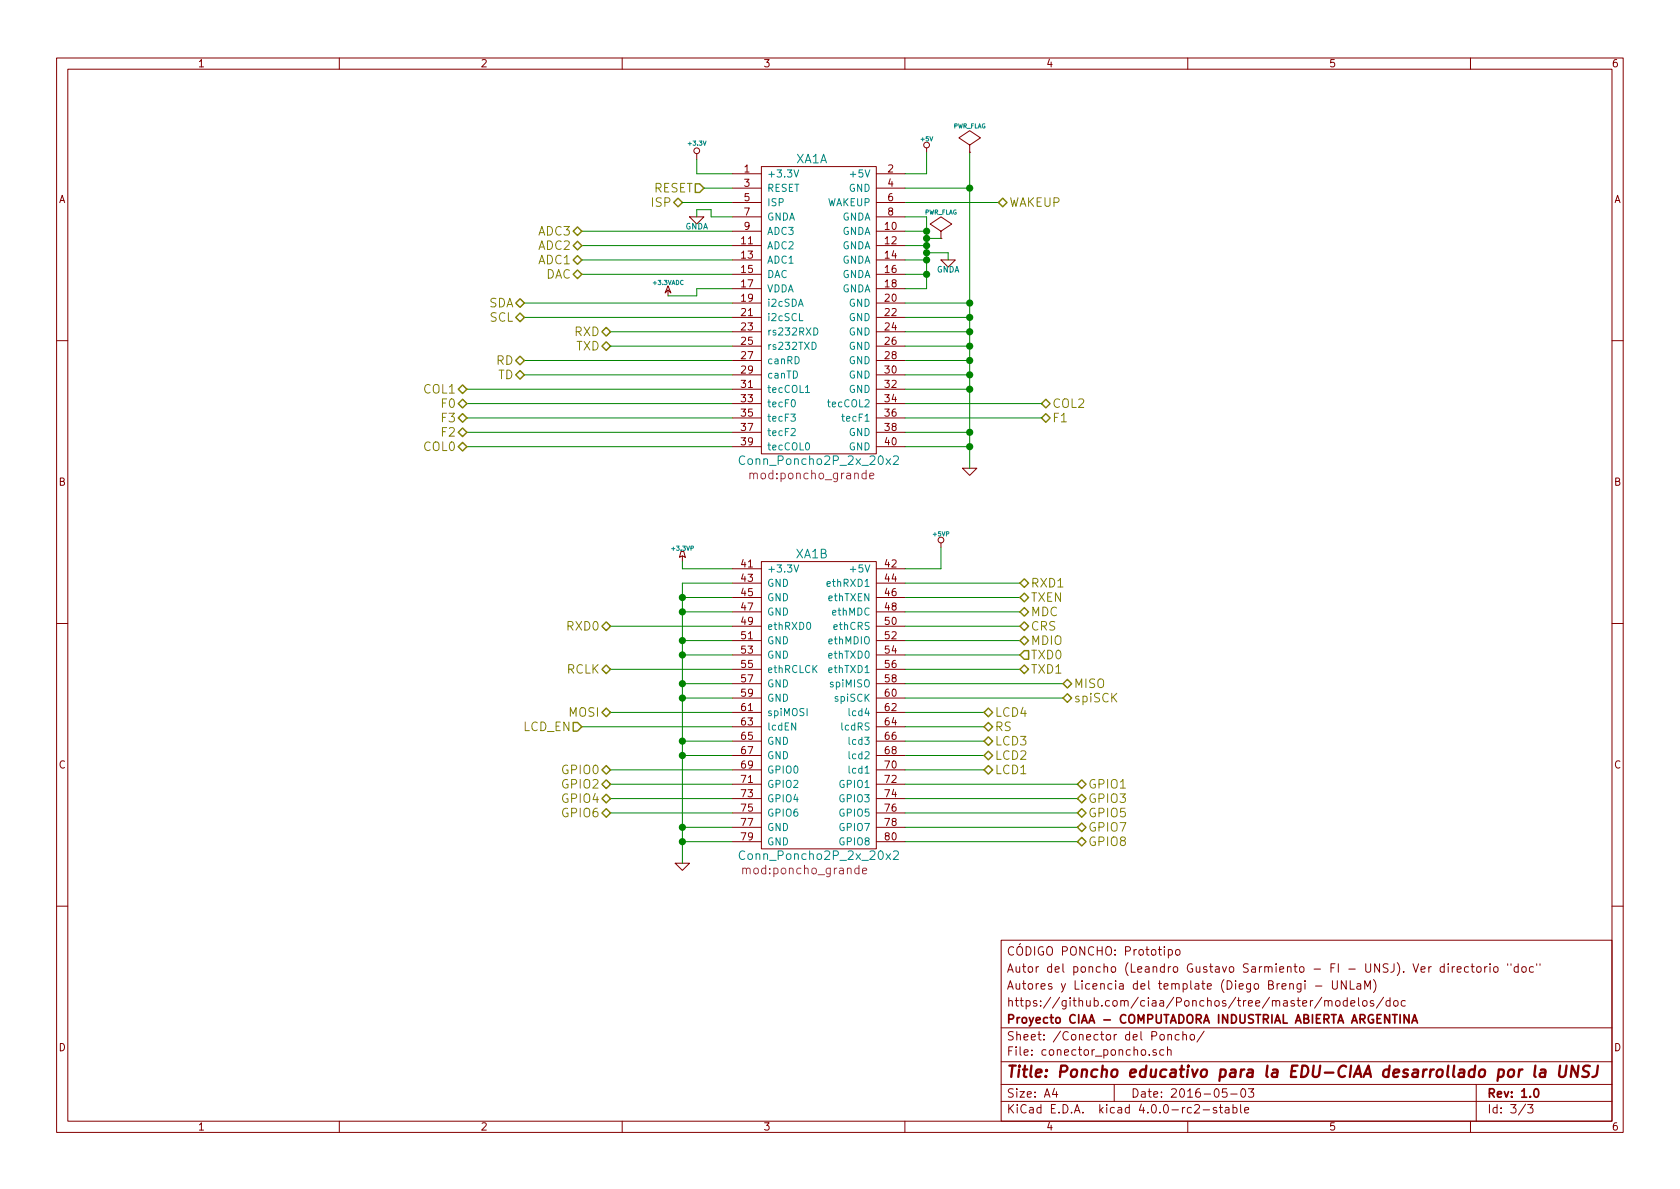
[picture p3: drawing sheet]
<svg xmlns="http://www.w3.org/2000/svg" width="297mm" height="210mm" viewBox="0 0 297 210" stroke-linecap="round" stroke-linejoin="round" font-family="sans-serif">
<g fill="none" stroke="#840000" stroke-width=".18">
<path d="M10 10.3h277v189.9h-277zM12 12.2h273v186.1h-273zM60 10.3v1.9M110 10.3v1.9M160 10.3v1.9M210 10.3v1.9M260 10.3v1.9M121.9 38.3h2.6l-1.3 1.3zM123.2 27.2v1M129.5 30.7h5.1M129.5 33.3h5.1M129.5 35.8h5.1"/>
<path d="M129.5 38.3h5.1M134.6 29.5h20.3v50.8h-20.3zM154.9 30.7h5.1M154.9 33.3h5.1M154.9 35.8h5.1M154.9 38.3h5.1M163.8 26.2v.7M171.4 26.9h.1M171.4 25.6l2-1.2-2-1.3-1.9 1.3 1.9 1.2v1.3M118.1 51.3v1M118.1 50.5l.5 1.3-.5-.5-.5 .5zM129.5 40.9h5.1"/>
<path d="M129.5 53.6h5.1M129.5 43.4h5.1M129.5 56.1h5.1M129.5 46h5.1M129.5 58.7h5.1M129.5 48.5h5.1M129.5 51h5.1M154.9 40.9h5.1M154.9 53.6h5.1M154.9 43.4h5.1M154.9 56.1h5.1M154.9 46h5.1"/>
<path d="M154.9 58.7h5.1M154.9 48.5h5.1M154.9 51h5.1M166.4 46h2.5l-1.3 1.2zM166.4 42.2h.1M166.4 40.9l1.9-1.3-1.9-1.3-1.9 1.3 1.9 1.3v1.3M10 60.2h2M129.5 66.3h5.1M129.5 79h5.1M129.5 68.8h5.1M129.5 71.4h5.1M129.5 61.2h5.1"/>
<path d="M129.5 73.9h5.1M129.5 63.7h5.1M129.5 76.4h5.1M154.9 66.3h5.1M154.9 79h5.1M154.9 68.8h5.1M154.9 71.4h5.1M154.9 61.2h5.1M154.9 73.9h5.1M154.9 63.7h5.1M154.9 76.4h5.1M285 60.2h2"/>
<path d="M120.4 97.5h.5l.3 1-.6-.2-.5 .2zM120.6 98.3v1M134.6 99.3h20.3v50.8h-20.3zM166.4 96v.8M170.2 82.8h2.5l-1.3 1.3zM10 110.3h2M129.5 110.7h5.1M129.5 100.6h5.1M129.5 113.3h5.1M129.5 103.1h5.1M129.5 115.8h5.1M129.5 105.7h5.1"/>
<path d="M129.5 118.4h5.1M129.5 108.2h5.1M154.9 110.7h5.1M154.9 100.6h5.1M154.9 113.3h5.1M154.9 103.1h5.1M154.9 115.8h5.1M154.9 105.7h5.1M154.9 118.4h5.1M154.9 108.2h5.1M285 110.3h2M129.5 123.4h5.1"/>
<path d="M129.5 136.1h5.1M129.5 126h5.1M129.5 138.7h5.1M129.5 128.5h5.1M129.5 131.1h5.1M129.5 120.9h5.1M129.5 133.6h5.1M154.9 123.4h5.1M154.9 136.1h5.1M154.9 126h5.1M154.9 138.7h5.1M154.9 128.5h5.1"/>
<path d="M154.9 131.1h5.1M154.9 120.9h5.1M154.9 133.6h5.1M119.4 152.6h2.5l-1.3 1.3zM129.5 148.8h5.1M129.5 141.2h5.1M129.5 143.8h5.1M129.5 146.3h5.1M154.9 148.8h5.1M154.9 141.2h5.1M154.9 143.8h5.1M154.9 146.3h5.1"/>
<path d="M10 160.2h2M177 166.3h108v32h-108zM206.6 168l.4-.1 .3 .3-.1 .6h-.6M206.6 167.9v1.5M207.9 168l.2-.1 .5 .1v.6l-.1 .2-.4 .1-.2-.1zM230.7 173.4v.2M230.7 173.9v1M232.1 176.9l-.4 .3M232.6 174.4h1.1M233.7 176.3l-1.3 2M234.2 177.1l.2-.2 .4 .1v.9M234.2 176.9v1"/>
<path d="M234.8 177.1a.36 .36 0 0 1 .4-.2 .36 .36 0 0 1 .3 .2v.8M235.6 173.4v1.2l.3 .3h.3l.2-.3v-1.2M236.2 177.1l.2-.2 .5 .2v.5l-.1 .2-.4 .1-.2-.1zM238 173.4v1.5l-.8-1.5v1.5M238.2 177l-.4-.1-.3 .3 .1 .6 .2 .1 .4-.1M238.2 176.4v1.5M238.7 173.4v1.5h.7M238.8 177.4l.7-.1v-.3l-.4-.1-.3 .2 .1 .7h.6M240 174h.5l.1 .9M240.2 176.4v1.3l.2 .2M240.6 174.3l-.5 .1-.2 .2 .2 .3 .5-.1M241 177.1l.2-.2 .4 .2 .1 .5-.1 .2-.4 .1-.2-.1z"/>
<path d="M241.3 174.9v-1.5l.5 1.1 .5-1.1v1.5M242.8 177a.37 .37 0 0 0-.5 .1v.3l.5 .1 .1 .1-.2 .3-.4-.1M242.8 173.2a1.71 1.71 0 0 1 0 2.3M244.6 176.3l-1.2 2M245.8 177l-.5-.1-.2 .3v.6l.2 .1 .5-.1M245.8 176.4v1.5M246.5 177.1l.2-.2 .4 .2 .1 .5-.1 .2-.4 .1-.2-.1zM248.5 177l-.5-.1-.2 .3v.6l.2 .1 .5-.1M252.6 170.9v1M253.1 170.9l-.5 .3M255.3 171l-.4-.1-.3 .3 .1 .6 .2 .1h.4M255.3 170.4v1.5"/>
<path d="M256.1 170.4v.2M256.1 170.9v1M256.8 170.9v1M257.2 170.9l-.4 .3M257.6 171.4l.7-.1v-.3l-.4-.1-.3 .2 .1 .8h.6M259.6 171l-.4-.1-.3 .3 .1 .6 .2 .1h.4M260.1 170.9h.6M260.3 170.4v1.3l.4 .2M261.2 171.1l.2-.2 .4 .2 .1 .5-.2 .3h-.3l-.2-.1zM262.5 170.9v1M262.9 170.9l-.4 .3M263.4 170.4v.2"/>
<path d="M263.4 170.9v1M264.2 171.1l.2-.2 .4 .2 .1 .5-.2 .3h-.3l-.2-.1zM266.6 170.4v.3M267.2 170.4v.3M268.4 171l-.4-.1-.3 .3 .1 .6 .2 .1h.4M268.4 170.4v1.5M269.1 171.1l.2-.2 .5 .2v.5l-.1 .3h-.4l-.2-.1zM271.1 171l-.4-.1-.3 .3 .1 .6 .2 .1h.4M271.7 170.4v.3M272.3 170.4v.3M285 160.2h2M60 198.3v1.9"/>
<path d="M110 198.3v1.9M160 198.3v1.9M177 194.8h108M177 191.8h108M177 187.8h108M177 181.8h108M186.4 192.5l-.3 1h.9M186.8 193v1M197 191.8v3M203.2 186.5v.1M204.4 185.7a.37 .37 0 0 0-.6 .1l.1 .2 .5 .2 .1 .1-.2 .3-.5-.1M205.8 185.7l-.5-.1-.2 .3v.6l.2 .1 .5-.1"/>
<path d="M206.4 185.7l.2-.1 .4 .1 .1 .9M206.4 185.1v1.5M206.5 183.1l.2-.2 .4 .1v.9M206.5 182.9v1M208.5 183l-.4-.1-.3 .3v.6l.3 .1 .4-.1M209.1 183.1l.2-.2 .4 .1 .1 .9M209.1 182.4v1.5M210 198.3v1.9M210.5 183.1l.2-.2 .4 .2 .1 .5-.1 .2-.4 .1-.2-.1zM211.2 195.5l.3-.2h.3l.3 .5-.9 1h.9M212.7 196.3h1.2M212.9 182.3l-1.3 2"/>
<path d="M215.1 195.9a.37 .37 0 0 0-.6 .1l.1 .3 .5 .1 .1 .1-.3 .3-.4-.1M215.6 195.8h.6M215.8 195.3v1.3l.4 .2M216.7 195.9h.5l.1 .9M216.9 192.5h-.7l-.1 .7 .2-.1 .5 .1 .2 .2-.1 .5-.2 .1-.6-.1M217.3 196.2l-.5 .1-.2 .2 .2 .3 .5-.1M217.6 193.5h1.1M218 195.9l.4-.1 .3 .3-.1 .6h-.6M218 195.3v1.5M219.4 195.3v1.3l.2 .2M219.5 192.7l.2-.2a.81 .81 0 0 1 .6 .6 .81 .81 0 0 1-.3 .8l-.1 .1a.79 .79 0 0 1-.4-1.3zM220.1 196.3l.7-.1-.1-.3-.4-.1-.2 .2v.7h.6"/>
<path d="M220.7 192.5h1l-.5 .6 .4 .1v.7l-.2 .1-.7-.1M260 198.3v1.9M261 191.8v6.5M269.7 195.2l-1.2 2M270.1 195.3h.9l-.5 .6 .5 .1v.7l-.2 .1-.7-.1"/>
<circle cx="123.2" cy="26.7" r=".51"/>
<circle cx="163.8" cy="25.6" r=".51"/>
<circle cx="166.4" cy="95.5" r=".51"/>
</g>
<path d="M249.1 179.4v1.5l-.8-1.5v1.5M249.6 180.9l.5-1.5 .5 1.5M249.8 180.5h.7M271.3 192.7l.3-.2a.81 .81 0 0 1 .5 .6 .81 .81 0 0 1-.2 .8l-.2 .1a.79 .79 0 0 1-.4-1.3z" fill="none" stroke="#840000" stroke-width=".3"/>
<path d="M269.2 189.1a.54 .54 0 0 0-.6 .4M271.5 188.4l-.2 1.8 .2 .2M272.4 189.2h.8v1.2M273.3 189.6l-.8 .1a.4 .4 0 0 0-.3 .3 .4 .4 0 0 0 .3 .4l.7-.1M275.8 188.4l-.2 1.7 .4 .3a.67 .67 0 0 0 .8-.3l.2-1.7M279.1 188.4l-.2 2-.9-2-.3 2M281.1 188.5l-.3-.1-.6 .1a.47 .47 0 0 0-.3 .5 .47 .47 0 0 0 .3 .4l.4 .1a.48 .48 0 0 1 .3 .5 .48 .48 0 0 1-.4 .4l-.8-.1M282.5 188.4l-.2 1.5a.73 .73 0 0 1-.8 .5" fill="none" stroke="#840000" stroke-width=".41"/>
<g fill="none" stroke="#008400" stroke-width=".18">
<path d="M120.6 35.8h8.9M123.2 28.2v2.5h6.3M123.2 38.3v-1.2h2.5v1.2h3.8M124.5 33.3h5M160 38.3h3.8v12.7h-3.8M160 33.3h11.4M160 35.8h16.5M163.8 26.9v3.8h-3.8M171.4 26.9v55.9M92.7 53.6h36.8M92.7 56.1h36.8M102.9 48.5h26.6"/>
<path d="M102.9 46h26.6M102.9 43.4h26.6M102.9 40.9h26.6M107.9 58.7h21.6M129.5 51h-6.3v1.3h-5.1M160 53.6h11.4M160 56.1h11.4M160 58.7h11.4M160 48.5h3.8M160 46h3.8M160 43.4h3.8M160 40.9h3.8"/>
<path d="M163.8 44.7h3.8v1.3M163.8 42.2h2.6M82.5 68.8h47M82.5 76.4h47M82.5 79h47M82.5 71.4h47M82.5 73.9h47M92.7 63.7h36.8M92.7 66.3h36.8M107.9 61.2h21.6M160 61.2h11.4M160 63.7h11.4"/>
<path d="M160 66.3h11.4M160 68.8h11.4M160 76.4h11.4M160 79h11.4M160 71.4h24.1M160 73.9h24.1M120.6 99.3v1.3h8.9M166.4 96.8v3.8h-6.4M107.9 110.7h21.6M107.9 118.4h21.6M120.6 105.7h8.9M120.6 108.2h8.9"/>
<path d="M120.6 113.3h8.9M120.6 115.8h8.9M129.5 103.1h-8.9v49.5M160 103.1h20.3M160 105.7h20.3M160 108.2h20.3M160 113.3h20.3M160 115.8h20.3M160 110.7h20.3M160 118.4h20.3M102.9 128.5h26.6M107.9 126h21.6"/>
<path d="M107.9 136.1h21.6M107.9 138.7h21.6M120.6 120.9h8.9M120.6 123.4h8.9M120.6 131.1h8.9M120.6 133.6h8.9M160 120.9h28M160 123.4h28M160 131.1h14M160 133.6h14M160 126h14M160 128.5h14"/>
<path d="M160 136.1h14M160 138.7h30.5M107.9 141.2h21.6M107.9 143.8h21.6M120.6 148.8h8.9M120.6 146.3h8.9M160 148.8h30.5M160 146.3h30.5M160 141.2h30.5M160 143.8h30.5"/>
</g>
<g fill="#008400" stroke="#008400" stroke-width=".25">
<circle cx="171.5" cy="53.6" r=".51"/>
<circle cx="171.5" cy="56.1" r=".51"/>
<circle cx="171.5" cy="58.7" r=".51"/>
<circle cx="171.5" cy="61.2" r=".51"/>
<circle cx="171.5" cy="63.7" r=".51"/>
<circle cx="171.5" cy="66.3" r=".51"/>
<circle cx="171.5" cy="68.8" r=".51"/>
<circle cx="171.5" cy="76.4" r=".51"/>
<circle cx="171.5" cy="79" r=".51"/>
<circle cx="163.8" cy="48.5" r=".51"/>
<circle cx="163.8" cy="46" r=".51"/>
<circle cx="163.8" cy="43.4" r=".51"/>
<circle cx="163.8" cy="40.9" r=".51"/>
<circle cx="163.8" cy="44.7" r=".51"/>
<circle cx="120.7" cy="148.8" r=".51"/>
<circle cx="120.7" cy="105.7" r=".51"/>
<circle cx="120.7" cy="108.2" r=".51"/>
<circle cx="120.7" cy="113.3" r=".51"/>
<circle cx="120.7" cy="115.8" r=".51"/>
<circle cx="120.7" cy="120.9" r=".51"/>
<circle cx="120.7" cy="123.4" r=".51"/>
<circle cx="120.7" cy="131.1" r=".51"/>
<circle cx="120.7" cy="133.6" r=".51"/>
<circle cx="120.7" cy="146.3" r=".51"/>
<circle cx="171.5" cy="33.3" r=".51"/>
<circle cx="163.8" cy="42.2" r=".51"/>
</g>
<g fill="none" stroke="#848400" stroke-width=".25">
<path d="M119.1 35.8l.8-.8 .7 .8-.7 .8zM122.9 32.5h.8l.8 .8-.8 .7h-.8zM176.5 35.8l.8-.8 .8 .8-.8 .8zM91.2 53.6l.7-.8 .8 .8-.8 .8zM91.2 56.1l.7-.7 .8 .7-.8 .8zM101.3 40.9l.8-.8 .8 .8-.8 .8zM101.3 43.4l.8-.7 .8 .7-.8 .8zM101.3 46l.8-.8 .8 .8-.8 .7zM101.3 48.5l.8-.8 .8 .8-.8 .8zM106.4 58.7l.8-.8 .7 .8-.7 .7zM81 68.8l.8-.7 .7 .7-.7 .8zM81 71.4l.8-.8 .7 .8-.7 .7z"/>
<path d="M81 73.9l.8-.8 .7 .8-.7 .8zM81 76.4l.8-.7 .7 .7-.7 .8zM81 79l.8-.8 .7 .8-.7 .8zM91.2 63.7l.7-.7 .8 .7-.8 .8zM91.2 66.3l.7-.8 .8 .8-.8 .8zM107.2 60.4l.7 .8-.7 .8-.8-.8zM184.1 71.4l.8-.8 .8 .8-.8 .7zM184.9 73.1l.8 .8-.8 .8-.8-.8zM106.4 110.7l.8-.7 .7 .7-.7 .8zM106.4 118.4l.8-.8 .7 .8-.7 .7zM180.3 103.1l.8-.7 .8 .7-.8 .8zM180.3 105.7l.8-.8 .8 .8-.8 .7z"/>
<path d="M180.3 108.2l.8-.8 .8 .8-.8 .8zM180.3 110.7l.8-.7 .8 .7-.8 .8zM180.3 113.3l.8-.8 .8 .8-.8 .7zM180.3 118.4l.8-.8 .8 .8-.8 .7zM181.1 115.1h.8v1.5h-.8l-.8-.8zM101.3 127.8h.8l.8 .7-.8 .8h-.8zM106.4 126l.8-.8 .7 .8-.7 .7zM106.4 136.1l.8-.7 .7 .7-.7 .8zM106.4 138.7l.8-.8 .7 .8-.7 .7zM174 126l.8-.8 .7 .8-.7 .7zM174 128.5l.8-.7 .7 .7-.7 .8zM174 131.1l.8-.8 .7 .8-.7 .7z"/>
<path d="M174 133.6l.8-.8 .7 .8-.7 .8zM174 136.1l.8-.7 .7 .7-.7 .8zM188 120.9l.7-.8 .8 .8-.8 .8zM188 123.4l.7-.7 .8 .7-.8 .8zM190.5 138.7l.8-.8 .7 .8-.7 .7zM106.4 141.2l.8-.7 .7 .7-.7 .8zM107.2 143l.7 .8-.7 .7-.8-.7zM190.5 141.2l.8-.7 .7 .7-.7 .8zM190.5 143.8l.8-.8 .7 .8-.7 .7zM190.5 146.3l.8-.8 .7 .8-.7 .8zM191.3 148.1l.7 .7-.7 .8-.8-.8z"/>
</g>
<path d="M140.4 30l.4 1.3 .4-1.3M141.4 55.4v1.3h.6M143.9 58a.64 .64 0 0 1 .7 .6 .64 .64 0 0 1-.7 .7zM139.9 75.9l.5-.1 .2 .1v.2l-.8 .9h.8M140 70.8l.2-.1a.67 .67 0 0 1 .4 .6 .67 .67 0 0 1-.4 .7l-.2-.2-.1-.3zM142.4 69.4h.7M143.6 60.5a.64 .64 0 0 1 .7 .7 .64 .64 0 0 1-.7 .6zM131.7 80.8a.62 .62 0 0 0-.8-.1 .62 .62 0 0 0-.2 .8 .58 .58 0 0 0 .3 .6 .58 .58 0 0 0 .7-.1M140.4 99.9l.4 1.3 .4-1.3M158 80.8l.2-.2h.3l.3 .2 .1 .2-.1 .3-.9 .8h1M131.7 150.6a.62 .62 0 0 0-.8 0 .62 .62 0 0 0-.2 .7 .58 .58 0 0 0 .3 .6 .58 .58 0 0 0 .7-.1M158 150.6l.2-.1h.3l.3 .1 .1 .3-.1 .2-.9 .9h1" fill="none" stroke="#008484" stroke-width=".18"/>
<path d="M153.1 83.7a.48 .48 0 0 0-.6 .1v.7a.48 .48 0 0 0 .6 .1M153.1 83.2v1.5M153.8 84.2l.7-.2-.1-.3h-.4l-.2 .2v.7h.6M151.9 153.6a.48 .48 0 0 0-.7 .1v.7a.48 .48 0 0 0 .7 .1M151.9 153v1.5M152.5 154l.7-.1v-.3l-.5-.1-.2 .2 .1 .8h.6" fill="none" stroke="#840084" stroke-width=".18"/>
<text font-size="2.8" fill="#840000" x="178" y="190.5">Title: Poncho educativo para la EDU-CIAA desarrollado por la UNSJ</text>
<g font-size="2.1" fill="#008484">
<text x="140.7" y="28.9">XA1A</text>
<text x="131.6" y="82.2">Conn_Poncho2P_2x_20x2</text>
<text x="140.7" y="98.7">XA1B</text>
<text x="131.6" y="152.1">Conn_Poncho2P_2x_20x2</text>
</g>
<g font-size="2.1" fill="#848400">
<text x="115.4" y="34">RESET</text>
<text x="95.2" y="41.7">ADC3</text>
<text x="115.3" y="36.6">ISP</text>
<text x="178.5" y="36.6">WAKEUP</text>
<text x="95.2" y="44.2">ADC2</text>
<text x="95.2" y="46.7">ADC1</text>
<text x="96.3" y="49.3">DAC</text>
<text x="86.3" y="54.4">SDA</text>
<text x="86.5" y="56.9">SCL</text>
<text x="101.5" y="59.4">RXD</text>
<text x="87.7" y="64.5">RD</text>
<text x="101.8" y="62">TXD</text>
<text x="75" y="69.6">COL1</text>
<text x="88" y="67.1">TD</text>
<text x="78.1" y="72.1">F0</text>
<text x="78.1" y="74.7">F3</text>
<text x="78.1" y="77.2">F2</text>
<text x="186.1" y="72.1">COL2</text>
<text x="186.1" y="74.7">F1</text>
<text x="75" y="79.8">COL0</text>
<text x="182.3" y="103.9">RXD1</text>
<text x="182.3" y="106.4">TXEN</text>
<text x="100.4" y="111.5">RXD0</text>
<text x="182.3" y="109">MDC</text>
<text x="182.3" y="111.5">CRS</text>
<text x="100.1" y="119.1">RCLK</text>
<text x="182.3" y="114">MDIO</text>
<text x="182.3" y="116.6">TXD0</text>
<text x="182.3" y="119.1">TXD1</text>
<text x="189.9" y="121.7">MISO</text>
<text x="189.9" y="124.2">spiSCK</text>
<text x="92.5" y="129.3">LCD_EN</text>
<text x="100.6" y="126.7">MOSI</text>
<text x="175.9" y="126.7">LCD4</text>
<text x="175.9" y="129.3">RS</text>
<text x="175.9" y="131.8">LCD3</text>
<text x="99.5" y="136.9">GPIO0</text>
<text x="175.9" y="134.4">LCD2</text>
<text x="175.9" y="136.9">LCD1</text>
<text x="99.5" y="139.4">GPIO2</text>
<text x="99.5" y="142">GPIO4</text>
<text x="192.4" y="139.4">GPIO1</text>
<text x="192.4" y="142">GPIO3</text>
<text x="99.5" y="144.5">GPIO6</text>
<text x="192.4" y="144.5">GPIO5</text>
<text x="192.4" y="147.1">GPIO7</text>
<text x="192.4" y="149.6">GPIO8</text>
</g>
<g font-size="2.1" fill="#840084">
<text x="133" y="84.8">mod:poncho_grande</text>
<text x="131.7" y="154.6">mod:poncho_grande</text>
</g>
<g font-size="2.1" fill="#840000">
<text x="178" y="172">Autor del poncho (Leandro Gustavo Sarmiento - FI - UNSJ). Ver directorio &quot;doc&quot;</text>
<text x="178" y="169">CÓDIGO PONCHO: Prototipo</text>
<text x="178" y="178">https://github.com/ciaa/Ponchos/tree/master/modelos/doc</text>
<text x="178" y="175">Autores y Licencia del template (Diego Brengi - UNLaM)</text>
<text x="178" y="184">Sheet: /Conector del Poncho/</text>
<text x="178" y="181">Proyecto CIAA - COMPUTADORA INDUSTRIAL ABIERTA ARGENTINA</text>
<text x="178" y="186.7">File: conector_poncho.sch</text>
<text x="178" y="196.9">KiCad E.D.A. kicad 4.0.0-rc2-stable</text>
<text x="178" y="194.1">Size: A4</text>
<text x="200" y="194.1">Date: 2016-05-03</text>
<text x="263" y="194.1">Rev: 1.0</text>
<text x="263" y="196.9">Id: 3/3</text>
</g>
<g font-size="1.8" fill="#840000">
<text x="35" y="11.9">1</text>
<text x="85" y="11.9">2</text>
<text x="135" y="11.9">3</text>
<text x="185" y="11.9">4</text>
<text x="235" y="11.9">5</text>
<text x="285" y="11.9">6</text>
<text x="10.4" y="35.9">A</text>
<text x="131.6" y="30.5">1</text>
<text x="131.6" y="33">3</text>
<text x="131.6" y="35.6">5</text>
<text x="157" y="30.5">2</text>
<text x="157" y="33">4</text>
<text x="157" y="35.6">6</text>
<text x="285.4" y="35.9">A</text>
<text x="131.6" y="38.1">7</text>
<text x="131.6" y="40.6">9</text>
<text x="156.5" y="40.6">10</text>
<text x="157" y="38.1">8</text>
<text x="131.1" y="43.2">11</text>
<text x="131.1" y="45.7">13</text>
<text x="156.5" y="43.2">12</text>
<text x="156.5" y="45.7">14</text>
<text x="131.1" y="48.3">15</text>
<text x="131.1" y="50.8">17</text>
<text x="131.1" y="53.3">19</text>
<text x="156.5" y="53.3">20</text>
<text x="156.5" y="48.3">16</text>
<text x="156.5" y="50.8">18</text>
<text x="131.1" y="55.9">21</text>
<text x="131.1" y="58.4">23</text>
<text x="156.5" y="55.9">22</text>
<text x="156.5" y="58.4">24</text>
<text x="131.1" y="61">25</text>
<text x="131.1" y="63.5">27</text>
<text x="156.5" y="61">26</text>
<text x="156.5" y="63.5">28</text>
<text x="131.1" y="68.6">31</text>
<text x="131.1" y="71.1">33</text>
<text x="131.1" y="66">29</text>
<text x="156.5" y="66">30</text>
<text x="156.5" y="68.6">32</text>
<text x="156.5" y="71.1">34</text>
<text x="131.1" y="73.7">35</text>
<text x="131.1" y="76.2">37</text>
<text x="156.5" y="73.7">36</text>
<text x="156.5" y="76.2">38</text>
<text x="131.1" y="78.7">39</text>
<text x="156.5" y="78.7">40</text>
<text x="10.4" y="85.9">B</text>
<text x="285.4" y="85.9">B</text>
<text x="131.1" y="100.3">41</text>
<text x="156.5" y="100.3">42</text>
<text x="131.1" y="102.9">43</text>
<text x="131.1" y="105.4">45</text>
<text x="131.1" y="107.9">47</text>
<text x="156.5" y="102.9">44</text>
<text x="156.5" y="105.4">46</text>
<text x="156.5" y="107.9">48</text>
<text x="131.1" y="113">51</text>
<text x="131.1" y="110.5">49</text>
<text x="156.5" y="110.5">50</text>
<text x="156.5" y="113">52</text>
<text x="131.1" y="115.6">53</text>
<text x="131.1" y="118.1">55</text>
<text x="156.5" y="115.6">54</text>
<text x="156.5" y="118.1">56</text>
<text x="131.1" y="125.7">61</text>
<text x="131.1" y="120.6">57</text>
<text x="131.1" y="123.2">59</text>
<text x="156.5" y="123.2">60</text>
<text x="156.5" y="125.7">62</text>
<text x="156.5" y="120.6">58</text>
<text x="131.1" y="128.3">63</text>
<text x="131.1" y="130.8">65</text>
<text x="156.5" y="128.3">64</text>
<text x="156.5" y="130.8">66</text>
<text x="10.4" y="135.9">C</text>
<text x="131.1" y="133.3">67</text>
<text x="131.1" y="135.9">69</text>
<text x="156.5" y="135.9">70</text>
<text x="156.5" y="133.3">68</text>
<text x="285.4" y="135.9">C</text>
<text x="131.1" y="138.4">71</text>
<text x="131.1" y="141">73</text>
<text x="131.1" y="143.5">75</text>
<text x="156.5" y="138.4">72</text>
<text x="156.5" y="141">74</text>
<text x="156.5" y="143.5">76</text>
<text x="131.1" y="146">77</text>
<text x="131.1" y="148.6">79</text>
<text x="156.5" y="148.6">80</text>
<text x="156.5" y="146">78</text>
<text x="10.4" y="185.9">D</text>
<text x="285.4" y="185.9">D</text>
<text x="35" y="199.9">1</text>
<text x="85" y="199.9">2</text>
<text x="135" y="199.9">3</text>
<text x="185" y="199.9">4</text>
<text x="235" y="199.9">5</text>
<text x="285" y="199.9">6</text>
</g>
<g font-size="1.8" fill="#008484">
<text x="135.6" y="31.4">+3.3V</text>
<text x="135.6" y="33.9">RESET</text>
<text x="150" y="33.9">GND</text>
<text x="150.7" y="31.4">+5V</text>
<text x="135.6" y="36.4">ISP</text>
<text x="135.6" y="39">GNDA</text>
<text x="135.6" y="41.5">ADC3</text>
<text x="146.1" y="36.4">WAKEUP</text>
<text x="148.7" y="39">GNDA</text>
<text x="148.7" y="41.5">GNDA</text>
<text x="135.6" y="44.1">ADC2</text>
<text x="135.6" y="46.6">ADC1</text>
<text x="148.7" y="44.1">GNDA</text>
<text x="148.7" y="46.6">GNDA</text>
<text x="135.6" y="49.1">DAC</text>
<text x="135.6" y="51.7">VDDA</text>
<text x="148.7" y="49.1">GNDA</text>
<text x="148.7" y="51.7">GNDA</text>
<text x="135.6" y="56.8">i2cSCL</text>
<text x="135.6" y="59.3">rs232RXD</text>
<text x="135.6" y="54.2">i2cSDA</text>
<text x="150" y="54.2">GND</text>
<text x="150" y="56.8">GND</text>
<text x="150" y="59.3">GND</text>
<text x="135.6" y="61.8">rs232TXD</text>
<text x="135.6" y="64.4">canRD</text>
<text x="150" y="61.8">GND</text>
<text x="150" y="64.4">GND</text>
<text x="135.6" y="69.5">tecCOL1</text>
<text x="135.6" y="66.9">canTD</text>
<text x="150" y="66.9">GND</text>
<text x="150" y="69.5">GND</text>
<text x="135.6" y="72">tecF0</text>
<text x="135.6" y="74.5">tecF3</text>
<text x="135.6" y="77.1">tecF2</text>
<text x="146.7" y="72">tecCOL2</text>
<text x="149.3" y="74.5">tecF1</text>
<text x="150" y="77.1">GND</text>
<text x="135.6" y="79.6">tecCOL0</text>
<text x="150" y="79.6">GND</text>
<text x="135.6" y="101.2">+3.3V</text>
<text x="150.7" y="101.2">+5V</text>
<text x="135.6" y="103.8">GND</text>
<text x="135.6" y="106.3">GND</text>
<text x="146.6" y="103.8">ethRXD1</text>
<text x="146.6" y="106.3">ethTXEN</text>
<text x="135.6" y="113.9">GND</text>
<text x="135.6" y="108.8">GND</text>
<text x="135.6" y="111.4">ethRXD0</text>
<text x="146.7" y="113.9">ethMDIO</text>
<text x="147.2" y="108.8">ethMDC</text>
<text x="147.5" y="111.4">ethCRS</text>
<text x="135.6" y="116.5">GND</text>
<text x="135.6" y="119">ethRCLCK</text>
<text x="146.8" y="116.5">ethTXD0</text>
<text x="146.8" y="119">ethTXD1</text>
<text x="135.6" y="121.5">GND</text>
<text x="135.6" y="124.1">GND</text>
<text x="146.8" y="121.5">spiMISO</text>
<text x="147.6" y="124.1">spiSCK</text>
<text x="135.6" y="126.6">spiMOSI</text>
<text x="135.6" y="129.2">lcdEN</text>
<text x="135.6" y="131.7">GND</text>
<text x="148.9" y="129.2">lcdRS</text>
<text x="150.4" y="126.6">lcd4</text>
<text x="150.4" y="131.7">lcd3</text>
<text x="135.6" y="134.2">GND</text>
<text x="135.6" y="136.8">GPIO0</text>
<text x="150.4" y="136.8">lcd1</text>
<text x="150.4" y="134.2">lcd2</text>
<text x="135.6" y="139.3">GPIO2</text>
<text x="135.6" y="141.9">GPIO4</text>
<text x="148.5" y="139.3">GPIO1</text>
<text x="148.5" y="141.9">GPIO3</text>
<text x="135.6" y="144.4">GPIO6</text>
<text x="135.6" y="146.9">GND</text>
<text x="135.6" y="149.5">GND</text>
<text x="148.5" y="149.5">GPIO8</text>
<text x="148.5" y="144.4">GPIO5</text>
<text x="148.5" y="146.9">GPIO7</text>
</g>
<g font-size="1.4" fill="#008484">
<text x="121.1" y="40.6">GNDA</text>
<text x="165.6" y="48.2">GNDA</text>
</g>
<g font-size="1.1" fill="#008484">
<text x="168.5" y="22.7">PWR_FLAG</text>
<text x="121.8" y="25.7">+3.3V</text>
<text x="162.9" y="25">+5V</text>
<text x="163.4" y="37.9">PWR_FLAG</text>
<text x="115.6" y="50.4">+3.3VADC</text>
<text x="165.1" y="94.8">+5VP</text>
<text x="118.9" y="97.4">+3.3VP</text>
</g>
</svg>
